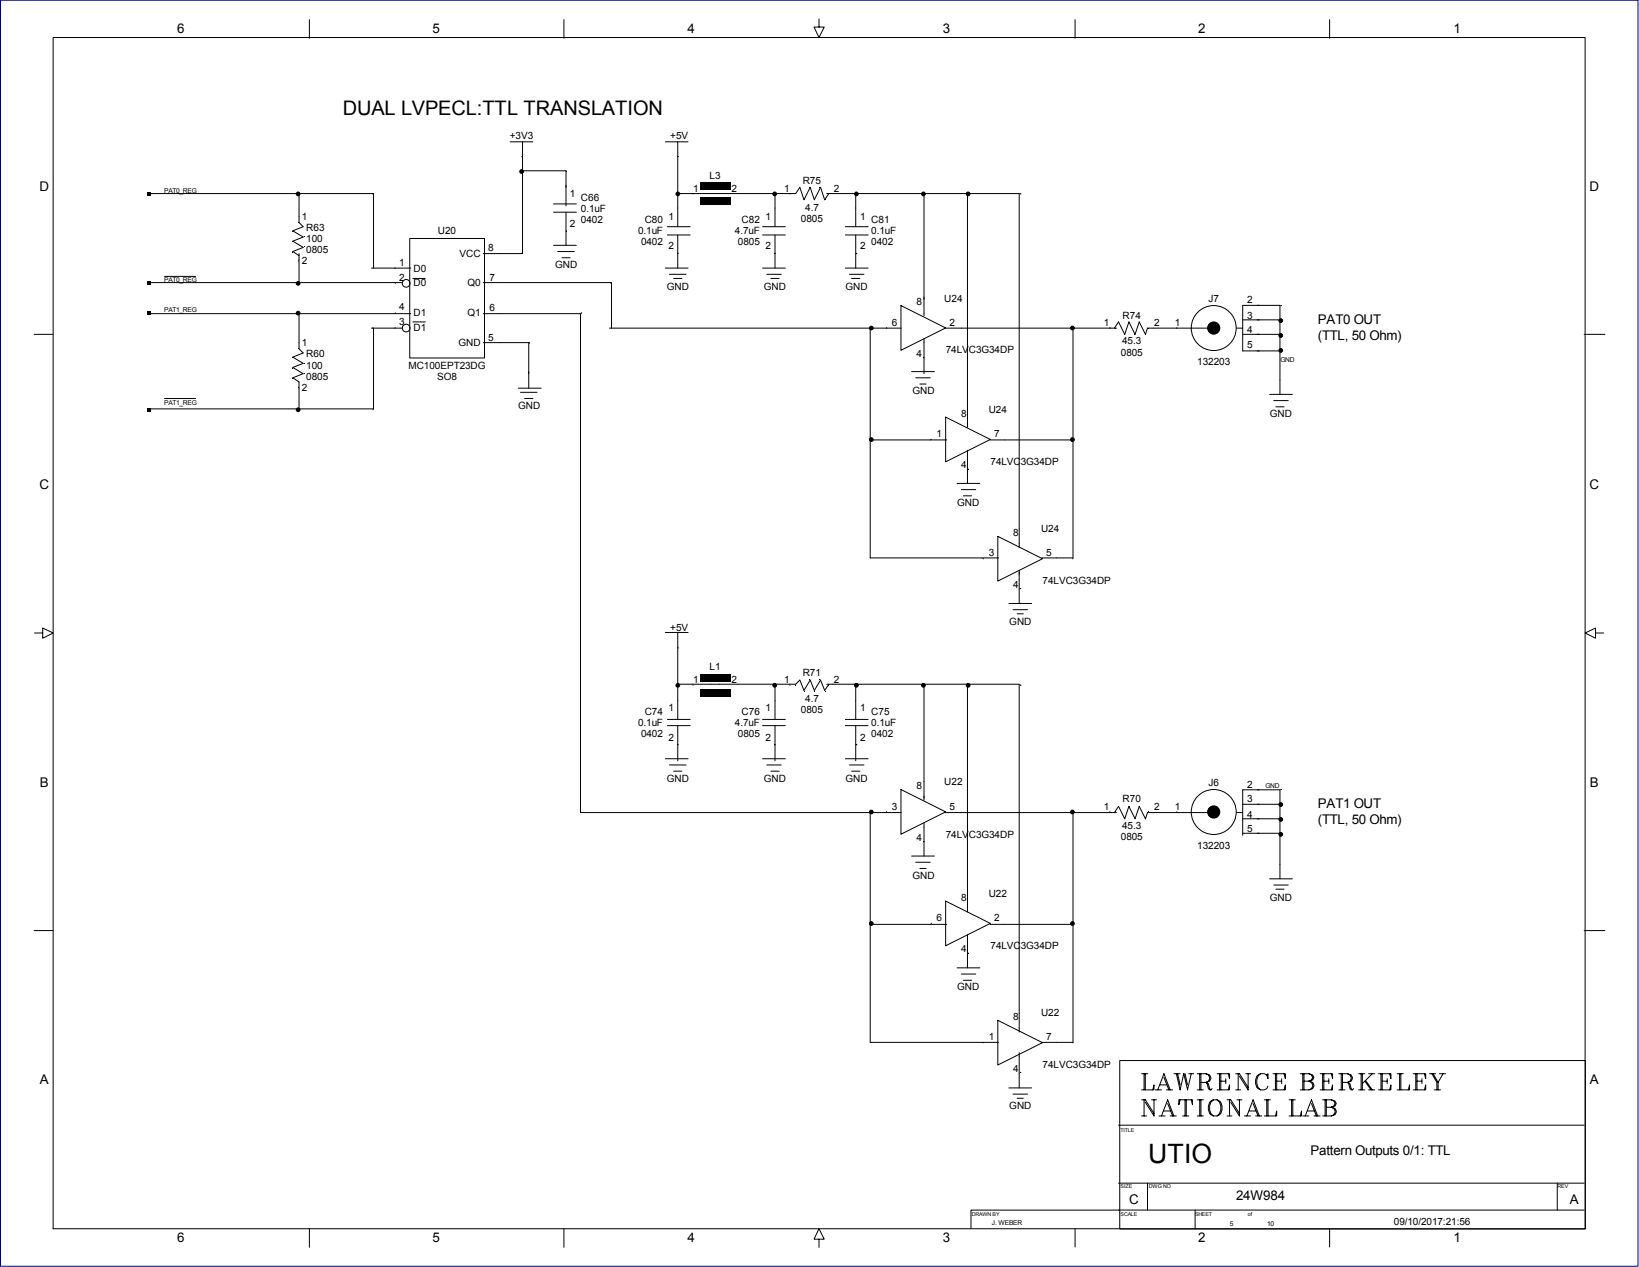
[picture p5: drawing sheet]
<svg xmlns="http://www.w3.org/2000/svg" width="279mm" height="216mm" viewBox="0 0 279 216" stroke-linecap="round" stroke-linejoin="round" font-family="sans-serif">
<path d="M.1 0h279.1v215.8h-279.1z" fill="none" stroke="#000080" stroke-width=".17"/>
<g fill="none" stroke="#000" stroke-width=".17">
<path d="M9.1 6.4h261.1v203h-261.1zM52.7 3.4v3.1M96.1 3.4v3.1M139.6 3.2v1.4h.9l-.9 1.8-.8-1.8h.8M183.3 3.4v3.1M226.7 3.4v3.1M25.6 33h38.1v12.7M51 33v4.9l.7 .7-1.8 .7 1.8 1.1-1.8 .7 1.8 1.1-1.8 .7 1.1 .7M87 24.2h3.8M88.7 29.1h7.8v6M89.1 24.2v19h-6.7M94.4 36.2h3.8"/>
<path d="M94.4 34.7h3.8M96.5 36.2v5.6M113.4 24.2h3.9M113.8 38.6h3.9M115.5 33h20.1l.7-1.1 .8 2.1 1-2.1 .7 2.1 1.1-2.1 .7 2.1 .7-1M115.5 24.2v14.4M130 38.6h3.9M132.1 33v5.6M140.9 33h32.8v60.3M144.1 38.6h3.9M145.9 33v5.6M157.5 33v20.8"/>
<path d="M164.9 33v39.8M5.8 57h3.2M25.6 48.2h43M25.6 53.4h44.4M28 47.1h5.3M51 43.2v5M51 53.4v6l.7 .7-1.8 .8 1.8 1-1.8 .7 1.8 1.1-1.8 .7 1.1 .7v4.6M63.3 45.7h6.7M63.3 55.9h5.3M63.7 55.9v13.8h-38.1M69.8 40.6h12.8v20.4h-12.8zM70.4 47.4h2.1"/>
<path d="M70.4 54.9h2.1M82.4 48.2h21.8v7.7M82.4 53.4h16.6v85.1h54.6M82.4 58.4h7.7v7.7M94.4 41.8h3.8M95.1 42.9h2.8M95.8 43.9h1.4M103.9 55.9h49.7M113.4 45.7h3.9M113.8 40h3.9M114.1 46.7h2.8M114.8 47.4h1.4"/>
<path d="M115.5 40v5.7M130 45.7h3.9M130 40h3.9M130.7 46.7h2.5M131.4 47.4h1.4M132.1 40v5.7M144.1 45.7h3.9M144.1 40h3.9M144.8 46.7h2.5M145.2 47.4h1.4M145.9 40v5.7M148.3 55.9v39.2h21.9"/>
<path d="M153.6 52.1l7.6 3.8-7.6 3.8zM157.5 57.7v6M161 55.9h29.3M182.9 55.9v39.2h-5.3M190 55.9l.7-1 1 2.1 .7-2.1 1.1 2.1 .7-2.1 1.1 2.1 .3-1.1h11.3M210.8 55.9h1M211.8 57h6.4M211.8 54.5h6.4M218.2 59.8h-6.4v-7.8h6.4v15.2M270.1 57h3.5M28 67.9h5.3M88.4 66.1h3.9"/>
<path d="M88.7 66.9h2.8M89.4 67.9h1.4M148.3 75h13.1M155.4 63.3h3.9M156.1 64.4h2.5M156.8 65.4h1.1M161.2 71.1l7.6 3.8-7.6 3.8zM164.9 76.7v5.7M168.8 75h14.1M216.4 67.2h3.9M217.1 68.3h2.5M217.5 69.3h1.4"/>
<path d="M163.2 82.4h3.8M163.9 83.4h2.4M164.2 84.5h1.4M170.1 91.4l7.6 3.8-7.6 3.8zM173.7 97.2v5.6M5.9 107.9h1.4v-.9l1.8 .9-1.8 .9v-.9M113.4 107.8h3.9M115.5 116.6h20.1l.7-.7 .8 1.8 1-1.8 .7 1.8 1.1-1.8 .7 1.8 .7-1.1M115.5 107.8v14.8M132.1 116.6v6M140.9 116.6h32.8v59.3M145.9 116.6v6"/>
<path d="M157.5 116.6v19.7M164.9 116.6v38.8M172 102.8h3.9M172.7 103.9h2.5M173.4 104.6h1M272 107.9v-.9l-1.8 .9 1.8 .9v-.9h1.4M113.4 129.3h3.9M113.8 123.6h3.9M113.8 122.6h3.9M114.1 130.4h2.8M114.8 131.4h1.4M115.5 123.6v6"/>
<path d="M130 129.3h3.9M130 123.6h3.9M130 122.6h3.9M130.7 130.4h2.5M131.4 131.4h1.4M132.1 123.6v6M144.1 129.3h3.9M144.1 123.6h3.9M144.1 122.6h3.9M144.8 130.4h2.5M145.2 131.4h1.4M145.9 123.6v6"/>
<path d="M148.3 138.5v39.1h21.9M153.6 134.5l7.6 3.8-7.6 3.9zM161 138.5h29.3M182.9 138.5v39.1h-5.3M190 138.5l.7-1.1 1 2.1 .7-2.1 1.1 2.1 .7-2.1 1.1 2.1 .3-1h11.3M210.8 138.5h1M211.8 137.1h6.4M211.8 139.5h6.4M5.8 158.6h3.2M148.3 157.5h13.1M155.4 145.9h3.9M156.1 146.9h2.5"/>
<path d="M156.8 148h1.1M157.5 140.2v5.7M161.2 153.5l7.6 3.9-7.6 3.8zM164.9 159.3v5.6M168.8 157.5h14.1M211.8 142.3v-7.7h6.4v15.2M211.8 142h6.4M216.4 149.8h3.9M217.1 150.8h2.5M217.5 151.5h1.4M270.1 158.6h3.5M163.2 164.9h3.8"/>
<path d="M163.9 166h2.4M164.2 167h1.4M170.1 173.9l7.6 3.8-7.6 3.8zM173.7 179.4v6M172 185.4h3.9M172.7 186.4h2.5M173.4 187.1h1M190.7 191.7h79.4M190.9 180.7h79.4v28.7h-79.4zM194.6 185.7h2.1v-.8l-.2 .8M194.6 183h1.1M194.6 190.2h.9"/>
<path d="M194.6 187.4h.6l1.5 2.3M195 183v2.7M195 187.4v2.8M195.2 183v2.7M196.3 187.4h.8M196.7 187.4v2.8l-1.5-2.4M196.9 185.7h1.1M197.4 185.7l1-2.7 1.1 2.7M197.6 190.2h1M197.8 184.9h1M198 190.2l1.1-2.8 1 2.8M198.4 183.6l.9 2.1"/>
<path d="M198.4 189.3h1.1M198.8 185.7h1.1M199.1 188l.8 2.2M199.5 190.2h1M200.1 183h1.1M200.5 183l.7 2.7 .6-2.7 .6 2.7 .7-2.7M200.7 183l.5 1.9M201.2 187.4l-.2 .9v-.9h2.3v.9l-.2-.9M201.6 190.2h1M202 183l.4 1.9M202 187.4v2.8M202.2 187.4v2.8"/>
<path d="M202.6 183h.9M204.1 183h1.5l.6 .2 .2 .4-.2 .6-.6 .2h-.9M204.1 185.7h1M204.1 190.2h1M204.1 187.4h1M204.5 183v2.7M204.5 187.4v2.8M204.7 183v2.7M204.7 187.4v2.8M205.6 184.4l.4 .3 .2 .8 .2 .2M205.6 184.4l.2 .3 .2 .8 .2 .2h.2l.2-.2M205.6 183l.4 .2 .2 .4-.2 .6-.4 .2"/>
<path d="M206.4 187.6a1.25 1.25 0 0 1 1.5 0 1.25 1.25 0 0 1 .4 1.5 1.17 1.17 0 0 1-1.1 1.1 1.17 1.17 0 0 1-1.2-1.1v-.6l.2-.7zM206.8 187.4a1.76 1.76 0 0 0 0 2.8M207.5 185.7h2.1v-.8l-.2 .8M207.5 183h2.1v.8l-.2-.8M207.5 187.4a1.76 1.76 0 0 1 0 2.8M207.9 183v2.7M208.1 184.2h.9M208.1 183v2.7M209 183.8v.9M209.2 190.2h.8M209.2 187.4h.6l1.5 2.3M209.6 187.4v2.8"/>
<path d="M210.7 183h.6l1.5 2.3M210.7 185.7h.8M210.9 187.4h.8M211.1 183v2.7M211.3 187.4v2.8l-1.5-2.4M212.1 190.2h1.1M212.3 183h.9M212.6 190.2l1-2.8 1.1 2.8M212.8 183v2.7l-1.5-2.3M213 189.3h1M213.6 188l.9 2.2M214 190.2h1.1"/>
<path d="M214.9 183a1.76 1.76 0 0 0 0 2.7M215.5 190.2h2.1v-.9l-.2 .9M215.5 187.4h1.1M215.9 183.2l.3-.2v.8l-.3-.6a1.25 1.25 0 0 0-1.5 0 1.25 1.25 0 0 0-.4 1.5 1.17 1.17 0 0 0 .7 1 1.17 1.17 0 0 0 1.2-.2l.3-.4M215.9 187.4v2.8M216.2 187.4v2.8M217 185.7h2.1v-.8l-.2 .8M217 183h2.1v.8l-.2-.8M217.4 183v2.7M217.6 184.2h.9M217.6 183v2.7M218.5 183.8v.9"/>
<path d="M219.8 190.2h2.1v-.9l-.2 .9M219.8 187.4h1M220.2 187.4v2.8M220.4 187.4v2.8M221.7 183h1.4l.7 .2 .2 .4-.2 .4-.7 .2M222.1 183v2.7M222.1 190.2h1M222.3 184.2h.8l.7 .2 .2 .7-.2 .4-.7 .2h-1.4M222.3 183v2.7M222.5 190.2l1.1-2.8 1 2.8M222.9 189.3h1.1M223.1 184.2l.5 .2 .2 .5-.2 .6-.5 .2"/>
<path d="M223.1 183l.5 .2 .2 .4-.2 .4-.5 .2M223.6 188l.8 2.2M224 190.2h1M225 185.7h2.2v-.8l-.3 .8M225 183h2.2v.8l-.3-.8M225.5 187.4h1.4l.7 .2 .2 .4-.2 .5-.7 .2M225.5 183v2.7M225.7 184.2h.8M225.7 183v2.7M225.9 187.4v2.8M226.1 188.7h.8l.7 .2 .2 .6-.2 .4-.7 .3h-1.4M226.1 187.4v2.8"/>
<path d="M226.5 183.8v.9M226.9 188.7l.5 .2 .2 .4-.2 .6-.5 .3M226.9 187.4l.5 .2 .2 .4-.2 .5-.5 .2M228.2 183h1.5l.6 .2 .2 .4-.2 .6-.6 .2h-.8M228.2 185.7h1.1M228.6 183v2.7M228.9 183v2.7M229.7 184.4l.4 .3 .2 .8 .2 .2M229.7 184.4l.2 .3 .2 .8 .2 .2h.2l.3-.2M229.7 183l.4 .2 .2 .4-.2 .6-.4 .2M231.6 183h1.1M231.6 185.7h1.1"/>
<path d="M232 183v2.7M232.2 183v2.7M232.7 184.2l1 1.5M232.9 184.2l1 1.5M233.3 183h1.1M233.3 185.7h1.1M233.9 183l-1.7 1.7M235 185.7h2.1v-.8l-.2 .8M235 183h2.1v.8l-.2-.8M235.4 183v2.7M235.6 184.2h.9M235.6 183v2.7"/>
<path d="M236.5 183.8v.9M238.2 185.7h2.1v-.8l-.2 .8M238.2 183h1M238.6 183v2.7M238.8 183v2.7M240.9 185.7h2.1v-.8l-.2 .8M240.9 183h2.1v.8l-.2-.8M241.3 183v2.7M241.6 184.2h.8M241.6 183v2.7M242.4 183.8v.9M243.7 183h1"/>
<path d="M244.1 183l.8 1.4v1.3M244.3 183l.9 1.4M244.5 185.7h1.1M245.4 183h1M246 183l-.8 1.4v1.3M52.7 209.4v3.1M96.1 209.4v3.1M139.6 211.2h.9l-.9-1.8-.8 1.8h.8v1.4M183.3 209.4v3.1M190.7 201.6h79.4M190.7 206.2h79.4M190.9 206.2h-25.4v3.2"/>
<path d="M195.6 201.6v4.6M203.7 206.2v3.2M226.7 209.4v3.1M265.5 201.6v4.6"/>
<circle cx="50.8" cy="33" r=".32"/>
<circle cx="88.9" cy="29.2" r=".32"/>
<circle cx="115.5" cy="33" r=".32"/>
<circle cx="132.1" cy="33" r=".32"/>
<circle cx="146" cy="33" r=".32"/>
<circle cx="157.4" cy="33" r=".32"/>
<circle cx="165" cy="33" r=".32"/>
<circle cx="50.8" cy="48.3" r=".32"/>
<circle cx="50.8" cy="53.4" r=".32"/>
<circle cx="69.2" cy="55.9" r=".66"/>
<circle cx="69.2" cy="48.3" r=".66"/>
<circle cx="148.5" cy="55.9" r=".32"/>
<circle cx="182.8" cy="55.9" r=".32"/>
<circle cx="206.9" cy="55.9" r="3.8"/>
<circle cx="206.9" cy="55.9" r="1.04"/>
<circle cx="218.3" cy="59.7" r=".32"/>
<circle cx="218.3" cy="54.6" r=".32"/>
<circle cx="218.3" cy="57.2" r=".32"/>
<circle cx="50.8" cy="69.8" r=".32"/>
<circle cx="148.5" cy="74.9" r=".32"/>
<circle cx="182.8" cy="74.9" r=".32"/>
<circle cx="115.5" cy="116.8" r=".32"/>
<circle cx="132.1" cy="116.8" r=".32"/>
<circle cx="146" cy="116.8" r=".32"/>
<circle cx="157.4" cy="116.8" r=".32"/>
<circle cx="165" cy="116.8" r=".32"/>
<circle cx="148.5" cy="138.4" r=".32"/>
<circle cx="182.8" cy="138.4" r=".32"/>
<circle cx="206.9" cy="138.4" r="3.8"/>
<circle cx="206.9" cy="138.4" r="1.04"/>
<circle cx="218.3" cy="139.6" r=".32"/>
<circle cx="218.3" cy="137.1" r=".32"/>
<circle cx="148.5" cy="157.4" r=".32"/>
<circle cx="182.8" cy="157.4" r=".32"/>
<circle cx="218.3" cy="142.2" r=".32"/>
</g>
<g fill="#000">
<circle cx="50.8" cy="33" r=".33"/>
<circle cx="88.9" cy="29.2" r=".33"/>
<circle cx="115.5" cy="33" r=".33"/>
<circle cx="132.1" cy="33" r=".33"/>
<circle cx="146" cy="33" r=".33"/>
<circle cx="157.4" cy="33" r=".33"/>
<circle cx="165" cy="33" r=".33"/>
<circle cx="50.8" cy="53.4" r=".33"/>
<circle cx="50.8" cy="48.3" r=".33"/>
<circle cx="148.5" cy="55.9" r=".33"/>
<circle cx="182.8" cy="55.9" r=".33"/>
<circle cx="206.9" cy="55.9" r="1.05"/>
<circle cx="218.3" cy="59.7" r=".33"/>
<circle cx="218.3" cy="54.6" r=".33"/>
<circle cx="218.3" cy="57.2" r=".33"/>
<circle cx="50.8" cy="69.8" r=".33"/>
<circle cx="148.5" cy="74.9" r=".33"/>
<circle cx="182.8" cy="74.9" r=".33"/>
<circle cx="115.5" cy="116.8" r=".33"/>
<circle cx="132.1" cy="116.8" r=".33"/>
<circle cx="146" cy="116.8" r=".33"/>
<circle cx="157.4" cy="116.8" r=".33"/>
<circle cx="165" cy="116.8" r=".33"/>
<circle cx="148.5" cy="138.4" r=".33"/>
<circle cx="182.8" cy="138.4" r=".33"/>
<circle cx="206.9" cy="138.4" r="1.05"/>
<circle cx="218.3" cy="137.1" r=".33"/>
<circle cx="218.3" cy="139.6" r=".33"/>
<circle cx="148.5" cy="157.4" r=".33"/>
<circle cx="182.8" cy="157.4" r=".33"/>
<circle cx="218.3" cy="142.2" r=".33"/>
</g>
<path d="M25.1 32.7h.7v.7h-.7zM119.3 31.1h5.2v1.3h-5.2zM119.3 33.7h5.2v1.3h-5.2zM25.1 47.9h.7v.7h-.7zM25.1 53h.7v.7h-.7zM25.1 69.5h.7v.7h-.7zM119.3 114.9h5.2v1.3h-5.2zM119.3 117.4h5.2v1.3h-5.2z" fill="#000"/>
<text font-size="4.5" x="195.7" y="198.2">UTIO</text>
<text font-size="3.4" x="58.4" y="19.6">DUAL LVPECL:TTL TRANSLATION</text>
<g font-size="2.3">
<text x="30.2" y="5.6">6</text>
<text x="73.7" y="5.6">5</text>
<text x="117.2" y="5.6">4</text>
<text x="160.7" y="5.6">3</text>
<text x="204.3" y="5.6">2</text>
<text x="247.8" y="5.6">1</text>
<text x="6.7" y="32.5">D</text>
<text x="270.9" y="32.5">D</text>
<text x="224.7" y="55.2">PAT0 OUT</text>
<text x="224.7" y="57.9">(TTL, 50 Ohm)</text>
<text x="6.7" y="83.3">C</text>
<text x="270.9" y="83.3">C</text>
<text x="6.8" y="134">B</text>
<text x="224.7" y="137.6">PAT1 OUT</text>
<text x="271" y="134">B</text>
<text x="224.7" y="140.4">(TTL, 50 Ohm)</text>
<text x="6.8" y="184.8">A</text>
<text x="271" y="184.8">A</text>
<text x="223.4" y="196.8">Pattern Outputs 0/1: TTL</text>
<text x="192.5" y="205.2">C</text>
<text x="210.7" y="204.4">24W984</text>
<text x="267.6" y="205.2">A</text>
<text x="30.2" y="211.7">6</text>
<text x="73.7" y="211.7">5</text>
<text x="117.2" y="211.7">4</text>
<text x="160.7" y="211.7">3</text>
<text x="204.3" y="211.7">2</text>
<text x="247.8" y="211.7">1</text>
</g>
<g font-size="1.7">
<text x="86.9" y="23.7">+3V3</text>
<text x="114.3" y="23.7">+5V</text>
<text x="97.1" y="33.6">1</text>
<text x="99" y="34.2">C66</text>
<text x="118.2" y="32.7">1</text>
<text x="121" y="30.5">L3</text>
<text x="124.7" y="32.7">2</text>
<text x="133.7" y="32.7">1</text>
<text x="136.8" y="31.4">R75</text>
<text x="137.3" y="35.9">4.7</text>
<text x="142.2" y="32.7">2</text>
<text x="51.4" y="37.4">1</text>
<text x="52.2" y="41.2">100</text>
<text x="52.2" y="39.3">R63</text>
<text x="74.6" y="39.9">U20</text>
<text x="97.1" y="38.7">2</text>
<text x="99" y="36.1">0.1uF</text>
<text x="99" y="38">0402</text>
<text x="108.8" y="39.9">0.1uF</text>
<text x="109.3" y="41.8">0402</text>
<text x="109.9" y="38">C80</text>
<text x="114" y="37.4">1</text>
<text x="125.3" y="39.9">4.7uF</text>
<text x="125.8" y="41.8">0805</text>
<text x="126.4" y="38">C82</text>
<text x="130.5" y="37.4">1</text>
<text x="136.5" y="37.7">0805</text>
<text x="146.6" y="37.4">1</text>
<text x="148.5" y="39.9">0.1uF</text>
<text x="148.5" y="38">C81</text>
<text x="148.5" y="41.8">0402</text>
<text x="51.4" y="45">2</text>
<text x="52.2" y="43.1">0805</text>
<text x="68" y="47.9">2</text>
<text x="68" y="45.3">1</text>
<text x="70.5" y="46.3">D0</text>
<text x="78.3" y="43.8">VCC</text>
<text x="83.2" y="42.8">8</text>
<text x="83.4" y="47.9">7</text>
<text x="94.6" y="45.7">GND</text>
<text x="114" y="42.5">2</text>
<text x="130.5" y="42.5">2</text>
<text x="146.6" y="42.5">2</text>
<text x="68" y="52.8">4</text>
<text x="70.5" y="48.8">D0</text>
<text x="70.5" y="53.9">D1</text>
<text x="79.7" y="48.8">Q0</text>
<text x="79.7" y="53.9">Q1</text>
<text x="83.4" y="52.9">6</text>
<text x="113.7" y="49.5">GND</text>
<text x="130.2" y="49.5">GND</text>
<text x="144.1" y="49.5">GND</text>
<text x="156.2" y="52.1">8</text>
<text x="161" y="51.4">U24</text>
<text x="206" y="51.5">J7</text>
<text x="212.6" y="51.7">2</text>
<text x="51.4" y="59">1</text>
<text x="68" y="55.4">3</text>
<text x="70.5" y="56.5">D1</text>
<text x="78.2" y="59">GND</text>
<text x="83.2" y="58">5</text>
<text x="152" y="55.5">6</text>
<text x="161.9" y="55.5">2</text>
<text x="188.2" y="55.5">1</text>
<text x="191.3" y="58.7">45.3</text>
<text x="191.4" y="54.3">R74</text>
<text x="196.7" y="55.5">2</text>
<text x="200.3" y="55.5">1</text>
<text x="212.6" y="56.8">4</text>
<text x="212.6" y="59.4">5</text>
<text x="212.6" y="54.3">3</text>
<text x="52.2" y="62.8">100</text>
<text x="52.2" y="60.9">R60</text>
<text x="52.2" y="64.7">0805</text>
<text x="69.6" y="62.8">MC100EPT23DG</text>
<text x="74.5" y="64.7">SO8</text>
<text x="156.2" y="60.8">4</text>
<text x="161.2" y="60.2">74LVC3G34DP</text>
<text x="191.1" y="60.6">0805</text>
<text x="204.1" y="62.1">132203</text>
<text x="51.4" y="66.6">2</text>
<text x="88.3" y="69.8">GND</text>
<text x="155.5" y="67.2">GND</text>
<text x="163.8" y="71.1">8</text>
<text x="168.5" y="70.4">U24</text>
<text x="216.5" y="71">GND</text>
<text x="159.7" y="74.5">1</text>
<text x="169.5" y="74.5">7</text>
<text x="163.8" y="79.8">4</text>
<text x="168.8" y="79.2">74LVC3G34DP</text>
<text x="163.2" y="86.2">GND</text>
<text x="168.5" y="94.8">3</text>
<text x="172.7" y="91.4">8</text>
<text x="177.5" y="90.7">U24</text>
<text x="178.4" y="94.8">5</text>
<text x="172.7" y="100.2">4</text>
<text x="177.7" y="99.6">74LVC3G34DP</text>
<text x="114.3" y="107.5">+5V</text>
<text x="172.1" y="106.6">GND</text>
<text x="118.2" y="116.5">1</text>
<text x="121" y="114.2">L1</text>
<text x="124.7" y="116.5">2</text>
<text x="133.7" y="116.5">1</text>
<text x="136.8" y="115.2">R71</text>
<text x="137.3" y="119.6">4.7</text>
<text x="142.2" y="116.5">2</text>
<text x="108.8" y="123.7">0.1uF</text>
<text x="109.3" y="125.6">0402</text>
<text x="109.9" y="121.8">C74</text>
<text x="114" y="121.1">1</text>
<text x="125.3" y="123.7">4.7uF</text>
<text x="125.8" y="125.6">0805</text>
<text x="126.4" y="121.8">C76</text>
<text x="130.5" y="121.1">1</text>
<text x="136.5" y="121.5">0805</text>
<text x="146.6" y="121.1">1</text>
<text x="148.5" y="123.7">0.1uF</text>
<text x="148.5" y="121.8">C75</text>
<text x="148.5" y="125.6">0402</text>
<text x="114" y="126.2">2</text>
<text x="130.5" y="126.2">2</text>
<text x="146.6" y="126.2">2</text>
<text x="113.7" y="133.2">GND</text>
<text x="130.2" y="133.2">GND</text>
<text x="144.1" y="133.2">GND</text>
<text x="152" y="138">3</text>
<text x="156.2" y="134.5">8</text>
<text x="161" y="133.8">U22</text>
<text x="161.9" y="138">5</text>
<text x="188.2" y="138">1</text>
<text x="191.4" y="136.7">R70</text>
<text x="196.7" y="138">2</text>
<text x="200.3" y="138">1</text>
<text x="206" y="134">J6</text>
<text x="212.6" y="136.7">3</text>
<text x="212.6" y="134.2">2</text>
<text x="156.2" y="143.3">4</text>
<text x="161.2" y="142.7">74LVC3G34DP</text>
<text x="191.1" y="143.1">0805</text>
<text x="191.3" y="141.2">45.3</text>
<text x="212.6" y="141.8">5</text>
<text x="212.6" y="139.3">4</text>
<text x="155.5" y="149.7">GND</text>
<text x="204.1" y="144.6">132203</text>
<text x="163.8" y="153.5">8</text>
<text x="168.5" y="152.9">U22</text>
<text x="216.5" y="153.5">GND</text>
<text x="159.7" y="157">6</text>
<text x="168.8" y="161.8">74LVC3G34DP</text>
<text x="169.5" y="157">2</text>
<text x="163.8" y="162.3">4</text>
<text x="163.2" y="168.7">GND</text>
<text x="172.7" y="173.9">8</text>
<text x="177.5" y="173.2">U22</text>
<text x="168.5" y="177.3">1</text>
<text x="178.4" y="177.3">7</text>
<text x="172.7" y="182.6">4</text>
<text x="177.7" y="182.1">74LVC3G34DP</text>
<text x="172.1" y="189.1">GND</text>
<text x="237.6" y="208.7">09/10/2017:21:56</text>
</g>
<g font-size="1.1">
<text x="28" y="32.8">PAT0_REG</text>
<text x="28" y="48.1">PAT0_REG</text>
<text x="28" y="53.1">PAT1_REG</text>
<text x="218.3" y="61.7">GND</text>
<text x="28" y="69">PAT1_REG</text>
<text x="215.7" y="134.3">GND</text>
<text x="169.1" y="208.7">J. WEBER</text>
<text x="209.7" y="208.9">5</text>
<text x="216" y="208.9">10</text>
</g>
<g font-size=".9">
<text x="191" y="192.8">TITLE</text>
<text x="191" y="202.4">SIZE</text>
<text x="195.8" y="202.4">DWG NO</text>
<text x="265.5" y="202.4">REV</text>
<text x="165.7" y="207.1">DRAWN BY</text>
<text x="191" y="207.1">SCALE</text>
<text x="203.7" y="207.1">SHEET</text>
<text x="212.7" y="207.3">of</text>
</g>
</svg>
